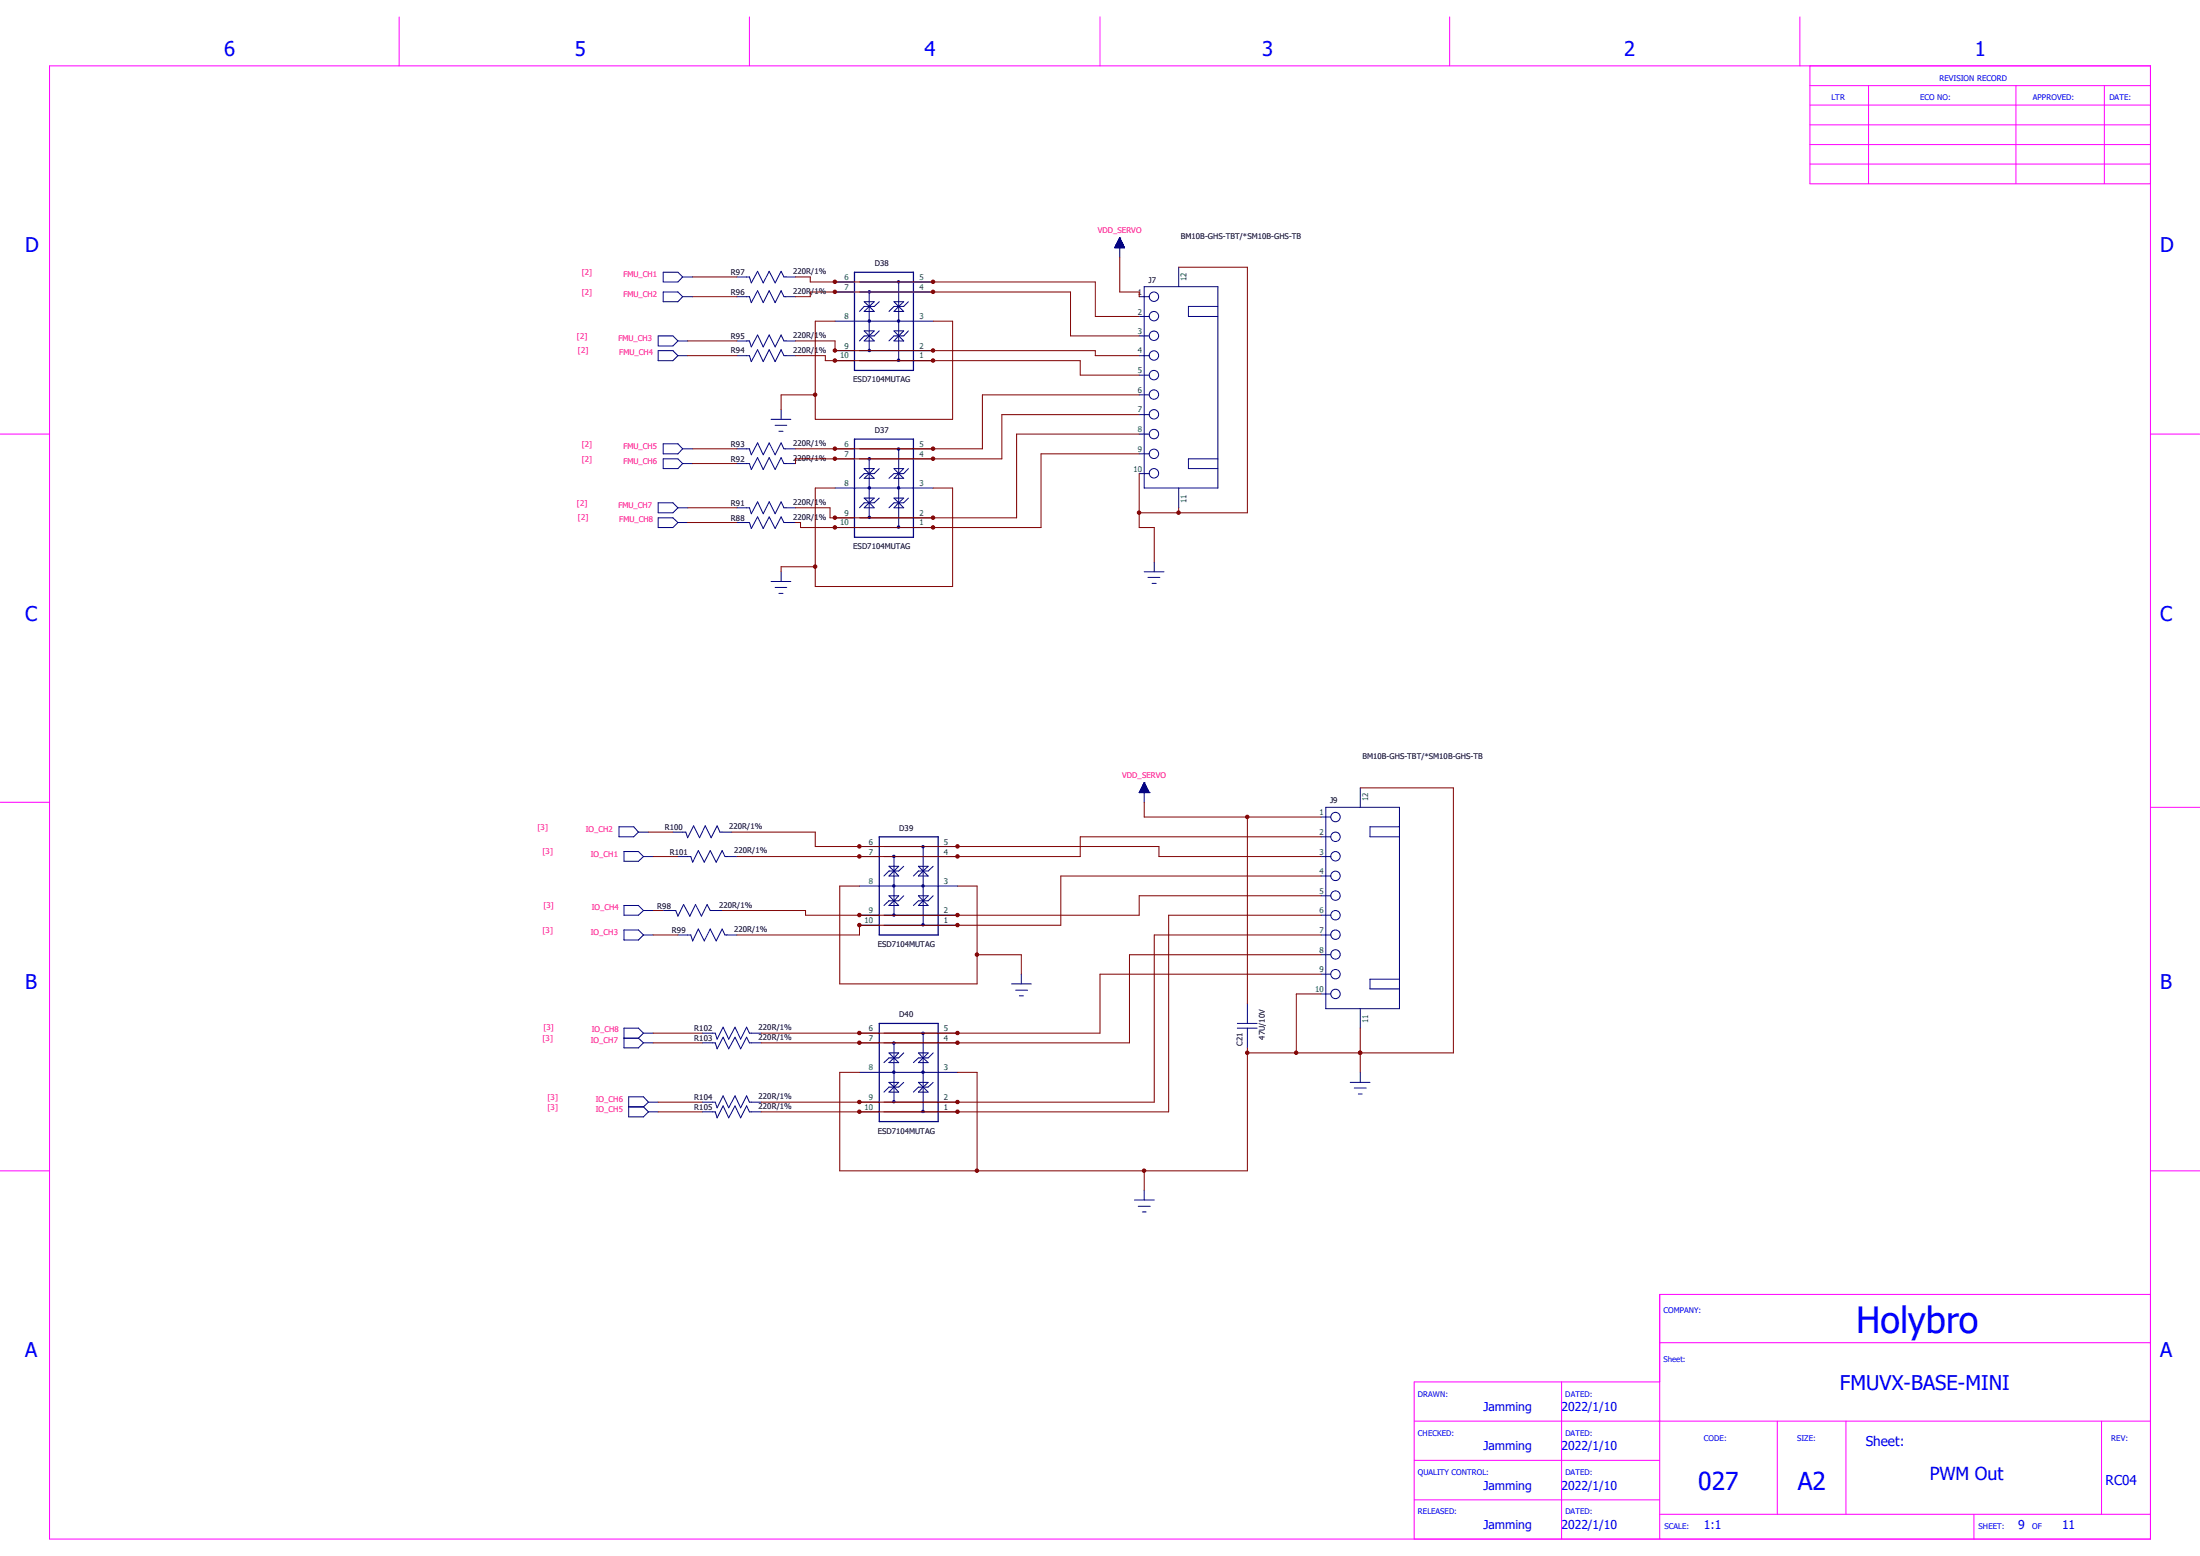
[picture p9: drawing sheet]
<svg xmlns="http://www.w3.org/2000/svg" width="297mm" height="210mm" viewBox="0 0 297 210" stroke-linecap="round" stroke-linejoin="round" font-family="sans-serif">
<path d="M115.4 36.7h7.9v13.3h-7.9zM115.4 59.3h7.9v13.2h-7.9zM118.7 112.9h8v13.3h-8zM118.7 138.1h8v13.3h-8z" fill="none" stroke="#000080" stroke-width=".17"/>
<g fill="none" stroke="#000080" stroke-width=".14">
<path d="M89.5 36.7h2l.7 .7-.7 .7h-2zM89.5 39.4h2l.7 .6-.7 .7h-2zM92.2 37.4h1.3M99.5 37.4h1.7l.2 .8 .9-1.6 .7 1.6 .8-1.6 .8 1.6 .9-1.6 .3 .8h1.6M112.7 38.1h2.7M112.7 39.4h2.7M116 38.1h10M116 39.4h10M117.3 39.4v7.9M121.3 38.1v10.6M150.5 33.4h1.3M150.6 33.3h1.2"/>
<path d="M150.6 33.2v.2M150.6 33.2h1.1M150.6 33.1v.3M150.7 33.1h1M150.7 33.1h.9v.3M150.7 33v.4M150.7 33h.9M150.8 32.9h.8v.5M150.9 32.8h.6M150.9 32.7h.6M150.9 32.7v.7M150.9 32.7h.5"/>
<path d="M150.9 32.6h.5M150.9 32.6v.8M151 32.6h.4M151 32.5v.9M151 32.5h.3M151 32.4h.3v1M151 32.3v1.1M151 32.4h.3M151 32.3h.3M151.1 32.3h.2v1.1M151.1 32.2h.1v1.2M151.2 32.1h.1"/>
<path d="M151.2 32.1v2.7M151.2 32.1l-.7 1.3h1.3M151.2 32.1l.6 1.3M151.2 32.2l-.1 1.2M151.4 32.5v.9M151.4 32.6v.8M151.5 32.8h-.7v.6M151.5 32.7v.7M151.6 32.9h-.9v.5M151.6 32.9v.5M151.7 33.1v.3M151.8 33.4h-1.3"/>
<path d="M151.8 33.3v.1M151.8 33.4h.1M154.5 38.7h9.9v27.2h-9.9zM159.1 36.1v2.6M88.9 45.3h1.9l.7 .7-.7 .7h-1.9zM88.9 47.3h1.9l.7 .7-.7 .7h-1.9zM89.5 59.9h2l.7 .7-.7 .7h-2zM91.5 46h1.3M91.5 48h1.3M92.2 40h1.3M99.5 46h1.7l.2 .8 .9-1.6 .7 1.6 .8-1.6 .8 1.6 .9-1.6 .3 .8h1.6M99.5 48h1.7l.2 .8 .9-1.6 .7 1.6 .8-1.6 .8 1.6 .9-1.6 .3 .8h1.6"/>
<path d="M99.5 40h1.7l.2 .9 .9-1.7 .7 1.7 .8-1.7 .8 1.7 .9-1.7 .3 .8h1.6M104.1 56.6h2.7M104.6 57.4h1.6M105.2 58.2h.5M105.5 55.3v1.3M112.7 43.3h13.3M112.7 47.3h2.7M112.7 48.7h2.7M116 47.3h10M116 48.7h10M116.7 40.7h1.3l-.7 .7zM116.7 42l.6-.6 .7 .6z"/>
<path d="M116.7 44.7h1.3l-1.3 1.3h1.3zM118.7 40.7l-.7 .7h-1.3l-.7 .6M118.7 44.7l-.7 .6h-1.3l-.7 .7M120.7 40.7l1.3 1.3h-1.3l1.3-1.3zM120.7 44.7h1.3l-.7 .6zM121.3 45.3l.7 .7h-1.3zM122.6 40.7l-.6 .7h-1.3l-.7 .6M122.6 44.7l-.6 .6h-1.3l-.7 .7M153.8 45.3h1.4M153.8 48h1.4M153.8 40h1.4M153.8 42.7h1.4"/>
<path d="M153.8 50.6h1.4M153.8 53.3h1.4M153.8 56h1.4M153.8 58.6h1.4M164.4 41.4h-4v1.3h4M88.9 67.9h1.9l.7 .6-.7 .7h-1.9zM88.9 69.9h1.9l.7 .6-.7 .7h-1.9zM89.5 61.9h2l.7 .7-.7 .6h-2zM91.5 68.5h1.3M91.5 70.5h1.3M92.2 60.6h1.3M92.2 62.6h1.3"/>
<path d="M99.5 60.6h1.7l.2 .8 .9-1.6 .7 1.6 .8-1.6 .8 1.6 .9-1.6 .3 .8h1.6M99.5 68.5h1.7l.2 .8 .9-1.6 .7 1.6 .8-1.6 .8 1.6 .9-1.6 .3 .8h1.6M99.5 70.5h1.7l.2 .8 .9-1.5 .7 1.5 .8-1.5 .8 1.5 .9-1.5 .3 .7h1.6M99.5 62.6h1.7l.2 .8 .9-1.6 .7 1.6 .8-1.6 .8 1.6 .9-1.6 .3 .8h1.6M104.1 78.5h2.7M104.6 79.3h1.6M105.5 77.2v1.3M112.7 60.6h2.7M112.7 61.9h2.7M112.7 65.9h13.3M112.7 69.9h2.7M112.7 71.2h2.7"/>
<path d="M116 60.6h10M116 61.9h10M116 69.9h10M116 71.2h10M116.7 63.2h1.3l-.7 .7zM116.7 64.6l.6-.7 .7 .7zM116.7 67.2h1.3l-.7 .7zM116.7 68.5l.6-.6 .7 .6zM117.3 61.9v8M118.7 63.2l-.7 .7h-1.3l-.7 .7M118.7 67.2l-.7 .7h-1.3l-.7 .6M120.7 63.2h1.3l-1.3 1.4h1.3z"/>
<path d="M120.7 67.2l1.3 1.3h-1.3l1.3-1.3zM121.3 60.6v10.6M122.6 63.2l-.6 .7h-1.3l-.7 .7M122.6 67.2l-.6 .7h-1.3l-.7 .6M153.8 63.9h1.4M153.8 61.3h1.4M154.5 77.2h2.6M155 77.9h1.6M155.5 78.7h.6M155.8 75.9v1.3M159.1 65.9v2.6M164.4 61.9h-4v1.3h4"/>
<path d="M105.2 80.1h.5M83.6 111.6h2l.6 .7-.6 .6h-2zM84.2 114.9h2l.7 .7-.7 .6h-2zM86.2 112.3h1.3M86.9 115.6h1.3M90.8 112.3h1.8l.2 .8 .8-1.6 .8 1.6 .8-1.6 .8 1.6 .8-1.6 .4 .8h1.6M91.5 115.6h1.8l.2 .8 .8-1.6 .8 1.6 .8-1.6 .8 1.6 .8-1.6 .4 .8h1.6M116 114.3h2.7M116 115.6h2.7M116 119.6h13.3M119.3 114.3h10M119.3 115.6h10"/>
<path d="M120 116.9l1.3 1.3h-1.3l1.3-1.3zM120.7 115.6v7.9M122 116.9l-.7 .7h-1.3l-.7 .6M124 116.9l1.3 1.3h-1.3l1.3-1.3zM124.6 114.3v10.6M126 116.9l-.7 .7h-1.3l-.7 .6M153.8 107h.1M153.8 107h1.4M153.8 106.9h1.3M153.9 106.9h1.2v.1M153.9 106.8v.2M153.9 106.8h1.2"/>
<path d="M153.9 106.8h1.1v.2M153.9 106.7v.3M154 106.7h1M154 107v-.4h1v.4M154 106.6h.9M154.1 106.6h.8v.4M154.1 106.5h.8v.5M154.1 106.4h.8M154.1 106.4v.6M154.1 107v-.7h.7v.7M154.2 106.3h.6M154.2 106.3h.6v.7"/>
<path d="M154.2 106.2v.8M154.2 106.2h.5M154.2 106.1h.5v.9M154.2 106.1v.9M154.3 106.1h.4M154.3 106h.4v1M154.3 105.9h.3v1.1M154.4 105.8h.2v1.2M154.4 105.7v1.3M154.4 105.7h.2M154.4 105.7h.1v1.3M154.5 105.7h.1"/>
<path d="M154.5 105.7v2.6M154.5 105.7l-.7 1.3M154.5 105.7l.7 1.3M154.6 105.9h-.3v1.1M154.6 106h-.3v1M154.9 106.5h-.8v.5M155.2 107h.1M178.4 115.6h1.3M178.4 118.2h1.3M178.4 112.9h1.3M178.4 110.3h1.3M179 109h9.9v27.1h-9.9z"/>
<path d="M183.6 106.3v2.7M188.9 111.6h-3.9v1.3h3.9M84.2 122.2h2l.7 .7-.7 .6h-2zM84.2 125.5h2l.7 .7-.7 .7h-2zM86.9 122.9h1.3M86.9 126.2h1.3M86.9 139.4h1.3M86.9 139.4l-.7-.6h-2v2.6h2l.7-.6M86.9 139.4l-.7 .7M89.5 122.9h1.7l.3 .8 .8-1.6 .8 1.6 .8-1.6 .8 1.6 .8-1.6 .4 .8h1.6M91.5 126.2h1.8l.2 .8 .8-1.6 .8 1.6 .8-1.6 .8 1.6 .8-1.6 .4 .8h1.6M94.8 139.4h1.8l.2 .9 .8-1.7 .8 1.7 .8-1.7 .8 1.7 .8-1.7 .4 .8h1.6"/>
<path d="M116 123.5h2.7M116 124.9h2.7M116 139.4h2.7M119.3 123.5h10M119.3 124.9h10M119.3 139.4h10M120 120.9h1.3l-1.3 1.3h1.3zM122 120.9l-.7 .7h-1.3l-.7 .6M124 120.9h1.3l-1.3 1.3h1.3zM124.6 139.4v10.7M126 120.9l-.7 .7h-1.3l-.7 .6M136.6 132.8h2.6"/>
<path d="M137.1 133.6h1.6M137.6 134.4h.6M137.9 131.5v1.3M167 138.8h2.7M167 138.1h2.7M168.4 135.5v2.6M168.4 138.8v2.6M178.4 120.9h1.3M178.4 123.5h1.3M178.4 126.2h1.3M178.4 128.9h1.3M178.4 131.5h1.3"/>
<path d="M178.4 134.2h1.3M183.6 136.1v2.7M188.9 132.2h-3.9v1.3h3.9M84.2 140.1h2M84.9 149.4h2M86.2 140.1l.7 .7M86.9 140.8h1.3M86.9 149.4l.6 .7M87.5 148.8h1.4M87.5 150.1h1.4M87.5 148.8l-.6 .6M87.5 148.8l-.6-.8h-2v2.7h2l.6-.6"/>
<path d="M94.8 140.8h1.8l.2 .8 .8-1.6 .8 1.6 .8-1.6 .8 1.6 .8-1.6 .4 .8h1.6M94.8 148.8h1.8l.2 .7 .8-1.6 .8 1.6 .8-1.6 .8 1.6 .8-1.6 .4 .9h1.6M94.8 150.1h1.8l.2 .8 .8-1.6 .8 1.6 .8-1.6 .8 1.6 .8-1.6 .4 .8h1.6M116 140.8h2.7M116 144.7h13.3M116 148.8h2.7M116 150.1h2.7M119.3 140.8h10M119.3 148.8h10M119.3 150.1h10M120 142.1h1.3l-1.3 1.3h1.3zM120 146.1l1.3 1.3h-1.3l1.3-1.3z"/>
<path d="M120.7 140.8v8M122 142.1l-.7 .7h-1.3l-.7 .6M122 146.1l-.7 .6h-1.3l-.7 .7M124 146.1l1.3 1.3h-1.3l1.3-1.3zM124 142.1h1.3l-1.3 1.3h1.3zM126 142.1l-.7 .7h-1.3l-.7 .6M126 146.1l-.7 .6h-1.3l-.7 .7M182.3 146.1h2.7M182.8 146.9h1.6M183.4 147.7h.5M183.6 144.7v1.4M153.2 162h2.6"/>
<path d="M153.7 162.8h1.6M154.2 163.6h.5M154.5 160.7v1.3"/>
<circle cx="155.8" cy="48" r=".64"/>
<circle cx="155.8" cy="40" r=".64"/>
<circle cx="155.8" cy="58.6" r=".64"/>
<circle cx="155.8" cy="55.9" r=".64"/>
<circle cx="155.8" cy="42.7" r=".64"/>
<circle cx="155.8" cy="45.3" r=".64"/>
<circle cx="155.8" cy="53.3" r=".64"/>
<circle cx="155.8" cy="50.6" r=".64"/>
<circle cx="155.8" cy="61.3" r=".64"/>
<circle cx="155.8" cy="63.9" r=".64"/>
<circle cx="180.3" cy="118.2" r=".64"/>
<circle cx="180.3" cy="115.6" r=".64"/>
<circle cx="180.3" cy="110.3" r=".64"/>
<circle cx="180.3" cy="112.9" r=".64"/>
<circle cx="180.3" cy="123.5" r=".64"/>
<circle cx="180.3" cy="120.9" r=".64"/>
<circle cx="180.3" cy="126.2" r=".64"/>
<circle cx="180.3" cy="131.5" r=".64"/>
<circle cx="180.3" cy="134.2" r=".64"/>
<circle cx="180.3" cy="128.8" r=".64"/>
</g>
<g fill="none" stroke="#000080" stroke-width=".25">
<circle cx="117.4" cy="39.4" r=".11"/>
<circle cx="121.3" cy="38" r=".11"/>
<circle cx="117.4" cy="43.3" r=".11"/>
<circle cx="117.4" cy="47.3" r=".11"/>
<circle cx="121.3" cy="43.3" r=".11"/>
<circle cx="121.3" cy="48.6" r=".11"/>
<circle cx="117.4" cy="61.9" r=".11"/>
<circle cx="117.4" cy="69.8" r=".11"/>
<circle cx="117.4" cy="65.8" r=".11"/>
<circle cx="121.3" cy="60.6" r=".11"/>
<circle cx="121.3" cy="71.1" r=".11"/>
<circle cx="121.3" cy="65.8" r=".11"/>
<circle cx="120.7" cy="119.6" r=".11"/>
<circle cx="120.7" cy="115.6" r=".11"/>
<circle cx="124.6" cy="119.6" r=".11"/>
<circle cx="124.6" cy="114.3" r=".11"/>
<circle cx="120.7" cy="123.5" r=".11"/>
<circle cx="124.6" cy="124.8" r=".11"/>
<circle cx="124.6" cy="139.5" r=".11"/>
<circle cx="120.7" cy="148.7" r=".11"/>
<circle cx="120.7" cy="144.7" r=".11"/>
<circle cx="120.7" cy="140.8" r=".11"/>
<circle cx="124.6" cy="144.7" r=".11"/>
<circle cx="124.6" cy="150" r=".11"/>
</g>
<g fill="none" stroke="#800000" stroke-width=".14">
<path d="M93.5 37.4h6M107.4 37.4h2v.7h38.5v4.6h5.9M112.7 38.1h.1M112.7 39.4h.1M126 38.1h.1M126 39.4h.1M151.2 34.8v4.6h2.6v.6M159.1 36.1h9.3v33.1h-14.6M92.8 48h6.7M92.8 46h6.7M93.5 40h6M107.4 48h4v.7h34.4v1.9h8"/>
<path d="M107.4 46h5.3v1.3M107.4 40h2v-.6h35.1v5.9h9.3M110.1 53.3h-4.6v2M112.7 48.7h.1M112.7 47.3h.1M112.7 43.3h-2.6v13.3h18.5v-13.3h-2.6M112.7 47.3h35.2v.7h5.9M126 47.3h.1M126 48.7h.1M153.8 58.6h-16.6v11.3h-25.1v-1.4h-4.7M153.8 53.3h-21.2v7.3h-25.2M153.8 56h-18.5v5.9h-27.9v.7"/>
<path d="M92.8 70.5h6.7M92.8 68.5h6.7M93.5 62.6h6M93.5 60.6h6M110.1 76.5h-4.6v.7M112.7 71.2h.1M112.7 60.6h.1M112.7 61.9h.1M112.7 69.9h.1M112.7 65.9h-2.6v13.3h18.5v-13.3h-2.6M126 60.6h.1M126 61.9h.1"/>
<path d="M126 69.9h.1M126 71.2h.1M153.8 61.3h-13.3v9.9h-32.4v-.7h-.7M153.8 63.9v7.3h2v4.7M159.1 68.5v.7M87.5 112.3h3.3M88.2 115.6h3.3M98.8 112.3h11.3v2h46.4v1.3h21.9M116 114.3h.1M116 115.6h.1M116 119.6h-2.6v13.2h18.5v-13.2h-2.6M129.3 114.3h.1"/>
<path d="M129.3 115.6h.1M154.5 108.3v2h23.9M168.4 110.3v25.2M178.4 112.9h-32.6v2.7h-46.3M178.4 118.2h-35.2v6.7h-27.2M183.6 106.3h12.6v35.8h-27.8M88.2 122.9h1.3M88.2 126.2h3.3M88.2 139.4h6.6M116 124.9h.1M116 123.5h.1M116 139.4h.1"/>
<path d="M116 124.9v1.3h-16.5M129.3 139.4h.1M129.3 123.5h.1M129.3 124.9h.1M131.9 128.9h6v2.6M178.4 120.9h-24.6v2.6h-45v-.6h-11.3M178.4 126.2h-22.6v22.6h-53M178.4 123.5h-20.6v26.6h-55M178.4 131.5h-29.9v7.9h-45.7M178.4 128.9h-25.9v11.9h-49.7M178.4 134.2h-3.4v7.9M183.6 138.8v5.9"/>
<path d="M88.2 140.8h6.6M88.9 150.1h5.9M88.9 148.8h5.9M116 140.8h.1M116 148.8h.1M116 150.1h.1M129.3 150.1h.1M129.3 148.8h.1M129.3 140.8h.1M129.3 144.7h2.6v13.3M154.5 158h.1M154.5 158v2.7"/>
<path d="M168.4 141.4v16.6h-55v-13.3h2.6M183.6 142.1h.1"/>
</g>
<g fill="#800000" stroke="#800000" stroke-width=".14">
<circle cx="131.9" cy="158" r=".23"/>
<circle cx="116" cy="139.4" r=".23"/>
<circle cx="116" cy="140.7" r=".23"/>
<circle cx="116" cy="148.7" r=".23"/>
<circle cx="116" cy="150.1" r=".23"/>
<circle cx="112.7" cy="38" r=".23"/>
<circle cx="112.7" cy="39.4" r=".23"/>
<circle cx="112.7" cy="47.3" r=".23"/>
<circle cx="112.7" cy="48.7" r=".23"/>
<circle cx="126" cy="38" r=".23"/>
<circle cx="126" cy="39.4" r=".23"/>
<circle cx="126" cy="47.3" r=".23"/>
<circle cx="126" cy="48.7" r=".23"/>
<circle cx="126" cy="60.6" r=".23"/>
<circle cx="126" cy="61.9" r=".23"/>
<circle cx="126" cy="69.9" r=".23"/>
<circle cx="126" cy="71.2" r=".23"/>
<circle cx="112.7" cy="60.6" r=".23"/>
<circle cx="112.7" cy="61.9" r=".23"/>
<circle cx="112.7" cy="69.9" r=".23"/>
<circle cx="112.7" cy="71.2" r=".23"/>
<circle cx="110" cy="53.3" r=".23"/>
<circle cx="110" cy="76.5" r=".23"/>
<circle cx="153.8" cy="69.2" r=".23"/>
<circle cx="159.1" cy="69.2" r=".23"/>
<circle cx="129.3" cy="150.1" r=".23"/>
<circle cx="129.3" cy="148.7" r=".23"/>
<circle cx="129.3" cy="140.7" r=".23"/>
<circle cx="129.3" cy="139.4" r=".23"/>
<circle cx="168.4" cy="110.3" r=".23"/>
<circle cx="168.4" cy="142.1" r=".23"/>
<circle cx="183.6" cy="142.1" r=".23"/>
<circle cx="154.5" cy="158" r=".23"/>
<circle cx="131.9" cy="128.8" r=".23"/>
<circle cx="116" cy="114.2" r=".23"/>
<circle cx="129.3" cy="114.2" r=".23"/>
<circle cx="116" cy="115.6" r=".23"/>
<circle cx="129.3" cy="115.6" r=".23"/>
<circle cx="116" cy="123.5" r=".23"/>
<circle cx="129.3" cy="123.5" r=".23"/>
<circle cx="116" cy="124.9" r=".23"/>
<circle cx="129.3" cy="124.9" r=".23"/>
<circle cx="175" cy="142.1" r=".23"/>
</g>
<g fill="none" stroke="#f0f" stroke-width=".14">
<path d="M6.7 8.9h283.6v198.8h-283.6zM53.9 2.3v6.6M101.2 2.3v6.6M148.5 2.3v6.6M195.7 2.3v6.6M243 2.3v6.6M244.3 8.9v15.9h46M244.3 16.8h46M244.3 11.6h46M244.3 14.2h46M244.3 19.5h46M252.3 11.6v13.2"/>
<path d="M272.2 11.6v13.2M284.1 11.6v13.2M244.3 22.1h46M0 58.6h6.7M290.3 58.6h6.7M0 108.3h6.7M290.3 109h6.7M0 158h6.7M290.3 158h6.7M290.3 174.7h-66.2v33M190.9 191.8h99.4M190.9 197.1h33.2"/>
<path d="M210.8 186.5v21.2M224.1 181.2h66.2M224.1 186.5h-33.2v21.2M239.9 191.8v12.6M249.2 191.8v12.6M283.7 191.8v12.6M190.9 202.4h33.2M224.1 204.4h66.2M266.5 204.4v3.3"/>
</g>
<text font-size="4.9" fill="#00f" x="250.6" y="179.9">Holybro</text>
<g font-size="3.3" fill="#00f">
<text x="229.3" y="201">027</text>
<text x="242.7" y="201">A2</text>
</g>
<g font-size="2.7" fill="#00f">
<text x="30.3" y="7.6">6</text>
<text x="77.6" y="7.6">5</text>
<text x="124.8" y="7.6">4</text>
<text x="170.4" y="7.6">3</text>
<text x="219.3" y="7.6">2</text>
<text x="266.6" y="7.6">1</text>
<text x="3.4" y="34.1">D</text>
<text x="291.6" y="34.1">D</text>
<text x="3.4" y="83.8">C</text>
<text x="291.6" y="83.8">C</text>
<text x="3.4" y="133.5">B</text>
<text x="291.6" y="133.5">B</text>
<text x="3.4" y="183.2">A</text>
<text x="291.6" y="183.2">A</text>
<text x="248.4" y="187.6">FMUVX-BASE-MINI</text>
</g>
<text font-size="2.4" fill="#00f" x="260.5" y="199.8">PWM Out</text>
<g font-size="1.8" fill="#00f">
<text x="251.9" y="195.1">Sheet:</text>
<text x="284.3" y="200.4">RC04</text>
</g>
<g font-size="1.6" fill="#00f">
<text x="200.3" y="190.5">Jamming</text>
<text x="210.8" y="190.5">2022/1/10</text>
<text x="200.3" y="195.7">Jamming</text>
<text x="210.8" y="195.7">2022/1/10</text>
<text x="200.3" y="201.1">Jamming</text>
<text x="210.8" y="201.1">2022/1/10</text>
<text x="200.3" y="206.4">Jamming</text>
<text x="210.8" y="206.4">2022/1/10</text>
<text x="230" y="206.4">1:1</text>
<text x="272.5" y="206.4">9</text>
<text x="278.4" y="206.4">11</text>
</g>
<g font-size="1.1" fill="#00f">
<text x="261.8" y="10.9">REVISION RECORD</text>
<text x="247.3" y="13.5">LTR</text>
<text x="259.2" y="13.5">ECO NO:</text>
<text x="274.4" y="13.5">APPROVED:</text>
<text x="284.8" y="13.5">DATE:</text>
<text x="224.6" y="177.2">COMPANY:</text>
<text x="224.6" y="183.9">Sheet:</text>
<text x="191.4" y="188.5">DRAWN:</text>
<text x="211.3" y="188.5">DATED:</text>
<text x="191.4" y="193.8">CHECKED:</text>
<text x="211.3" y="193.8">DATED:</text>
<text x="230" y="194.5">CODE:</text>
<text x="242.6" y="194.5">SIZE:</text>
<text x="285" y="194.5">REV:</text>
<text x="191.4" y="199.1">QUALITY CONTROL:</text>
<text x="211.3" y="199.1">DATED:</text>
<text x="191.4" y="204.4">RELEASED:</text>
<text x="211.3" y="204.4">DATED:</text>
<text x="224.7" y="206.4">SCALE:</text>
<text x="267.1" y="206.4">SHEET:</text>
<text x="274.4" y="206.4">OF</text>
</g>
<g font-size="1.1">
<text x="118.1" y="35.9">D38</text>
<text x="159.4" y="32.2">BM10B-GHS-TBT/*SM10B-GHS-TB</text>
<text x="98.7" y="39.8">R96</text>
<text x="98.7" y="37.1">R97</text>
<text x="107.1" y="39.7">220R/1%</text>
<text x="107.1" y="37">220R/1%</text>
<text x="155.1" y="38.1">J7</text>
<text x="98.7" y="47.7">R94</text>
<text x="98.7" y="45.8">R95</text>
<text x="107.1" y="47.6">220R/1%</text>
<text x="107.1" y="45.6">220R/1%</text>
<text x="115.2" y="51.6">ESD7104MUTAG</text>
<text x="118.1" y="58.5">D37</text>
<text x="98.7" y="62.3">R92</text>
<text x="98.7" y="60.3">R93</text>
<text x="107.1" y="62.2">220R/1%</text>
<text x="107.1" y="60.2">220R/1%</text>
<text x="98.7" y="70.3">R88</text>
<text x="98.7" y="68.3">R91</text>
<text x="107.1" y="70.1">220R/1%</text>
<text x="107.1" y="68.2">220R/1%</text>
<text x="115.2" y="74.1">ESD7104MUTAG</text>
<text x="183.9" y="102.5">BM10B-GHS-TBT/*SM10B-GHS-TB</text>
<text x="89.7" y="112">R100</text>
<text x="98.4" y="111.9">220R/1%</text>
<text x="121.4" y="112.1">D39</text>
<text x="179.6" y="108.4">J9</text>
<text x="90.4" y="115.4">R101</text>
<text x="99.1" y="115.2">220R/1%</text>
<text x="88.7" y="122.6">R98</text>
<text x="90.7" y="125.9">R99</text>
<text x="97.1" y="122.5">220R/1%</text>
<text x="99.1" y="125.8">220R/1%</text>
<text x="118.5" y="127.8">ESD7104MUTAG</text>
<text x="121.4" y="137.3">D40</text>
<text x="93.7" y="139.2">R102</text>
<text x="93.7" y="140.5">R103</text>
<text x="102.4" y="139.1">220R/1%</text>
<text x="102.4" y="140.4">220R/1%</text>
<text x="167.7" y="141.2" transform="rotate(-90 167.7 141.2)">C21</text>
<text x="170.8" y="140.3" transform="rotate(-90 170.8 140.3)">47U/10V</text>
<text x="93.7" y="148.5">R104</text>
<text x="93.7" y="149.8">R105</text>
<text x="102.4" y="148.3">220R/1%</text>
<text x="102.4" y="149.7">220R/1%</text>
<text x="118.5" y="153">ESD7104MUTAG</text>
</g>
<g font-size="1.1" fill="#ff0080">
<text x="148.2" y="31.4">VDD_SERVO</text>
<text x="78.5" y="39.8">[2]</text>
<text x="78.5" y="37.2">[2]</text>
<text x="84.2" y="40">FMU_CH2</text>
<text x="84.2" y="37.4">FMU_CH1</text>
<text x="77.9" y="45.8">[2]</text>
<text x="78" y="47.6">[2]</text>
<text x="83.5" y="46">FMU_CH3</text>
<text x="83.6" y="47.9">FMU_CH4</text>
<text x="78.5" y="62.3">[2]</text>
<text x="78.5" y="60.3">[2]</text>
<text x="84.2" y="62.6">FMU_CH6</text>
<text x="84.2" y="60.6">FMU_CH5</text>
<text x="77.9" y="68.3">[2]</text>
<text x="78" y="70.1">[2]</text>
<text x="83.5" y="68.5">FMU_CH7</text>
<text x="83.6" y="70.4">FMU_CH8</text>
<text x="151.5" y="105">VDD_SERVO</text>
<text x="72.6" y="112">[3]</text>
<text x="79.1" y="112.3">IO_CH2</text>
<text x="73.2" y="115.3">[3]</text>
<text x="79.8" y="115.6">IO_CH1</text>
<text x="73.2" y="125.9">[3]</text>
<text x="73.4" y="122.5">[3]</text>
<text x="79.9" y="122.8">IO_CH4</text>
<text x="79.8" y="126.2">IO_CH3</text>
<text x="73.2" y="140.5">[3]</text>
<text x="73.4" y="139.1">[3]</text>
<text x="79.8" y="140.8">IO_CH7</text>
<text x="79.9" y="139.3">IO_CH8</text>
<text x="73.9" y="148.5">[3]</text>
<text x="73.9" y="149.8">[3]</text>
<text x="80.4" y="148.8">IO_CH6</text>
<text x="80.4" y="150.1">IO_CH5</text>
</g>
<g font-size="1.1" fill="#008000">
<text x="114" y="37.8">6</text>
<text x="114" y="39.1">7</text>
<text x="124.1" y="39.1">4</text>
<text x="124.1" y="37.8">5</text>
<text x="153.6" y="39.8">1</text>
<text x="160.2" y="37.9" transform="rotate(-90 160.2 37.9)">12</text>
<text x="114" y="43.1">8</text>
<text x="114" y="47.1">9</text>
<text x="124.1" y="47.1">2</text>
<text x="124.1" y="43.1">3</text>
<text x="153.6" y="42.5">2</text>
<text x="153.6" y="45.1">3</text>
<text x="153.6" y="47.7">4</text>
<text x="113.4" y="48.4">10</text>
<text x="124.1" y="48.4">1</text>
<text x="153.6" y="50.4">5</text>
<text x="153.6" y="53">6</text>
<text x="153.6" y="55.7">7</text>
<text x="153.6" y="58.3">8</text>
<text x="114" y="60.3">6</text>
<text x="114" y="61.6">7</text>
<text x="114" y="65.6">8</text>
<text x="124.1" y="65.6">3</text>
<text x="124.1" y="61.6">4</text>
<text x="124.1" y="60.3">5</text>
<text x="153" y="63.7">10</text>
<text x="153.6" y="61">9</text>
<text x="113.4" y="70.9">10</text>
<text x="114" y="69.6">9</text>
<text x="124.1" y="69.6">2</text>
<text x="124.1" y="70.9">1</text>
<text x="160.2" y="67.9" transform="rotate(-90 160.2 67.9)">11</text>
<text x="178.1" y="110">1</text>
<text x="178.1" y="112.7">2</text>
<text x="184.7" y="108.2" transform="rotate(-90 184.7 108.2)">12</text>
<text x="117.3" y="114">6</text>
<text x="117.3" y="115.4">7</text>
<text x="117.3" y="119.3">8</text>
<text x="127.4" y="119.3">3</text>
<text x="127.4" y="115.4">4</text>
<text x="127.4" y="114">5</text>
<text x="178.1" y="115.4">3</text>
<text x="178.1" y="118">4</text>
<text x="116.7" y="124.6">10</text>
<text x="117.3" y="123.3">9</text>
<text x="127.4" y="123.3">2</text>
<text x="127.4" y="124.6">1</text>
<text x="178.1" y="120.6">5</text>
<text x="178.1" y="123.3">6</text>
<text x="178.1" y="125.9">7</text>
<text x="178.1" y="128.6">8</text>
<text x="178.1" y="131.2">9</text>
<text x="177.5" y="133.9">10</text>
<text x="117.3" y="139.2">6</text>
<text x="117.3" y="140.5">7</text>
<text x="127.4" y="140.5">4</text>
<text x="127.4" y="139.2">5</text>
<text x="184.7" y="138.1" transform="rotate(-90 184.7 138.1)">11</text>
<text x="116.7" y="149.8">10</text>
<text x="117.3" y="144.5">8</text>
<text x="117.3" y="148.5">9</text>
<text x="127.4" y="148.5">2</text>
<text x="127.4" y="144.5">3</text>
<text x="127.4" y="149.8">1</text>
</g>
</svg>
